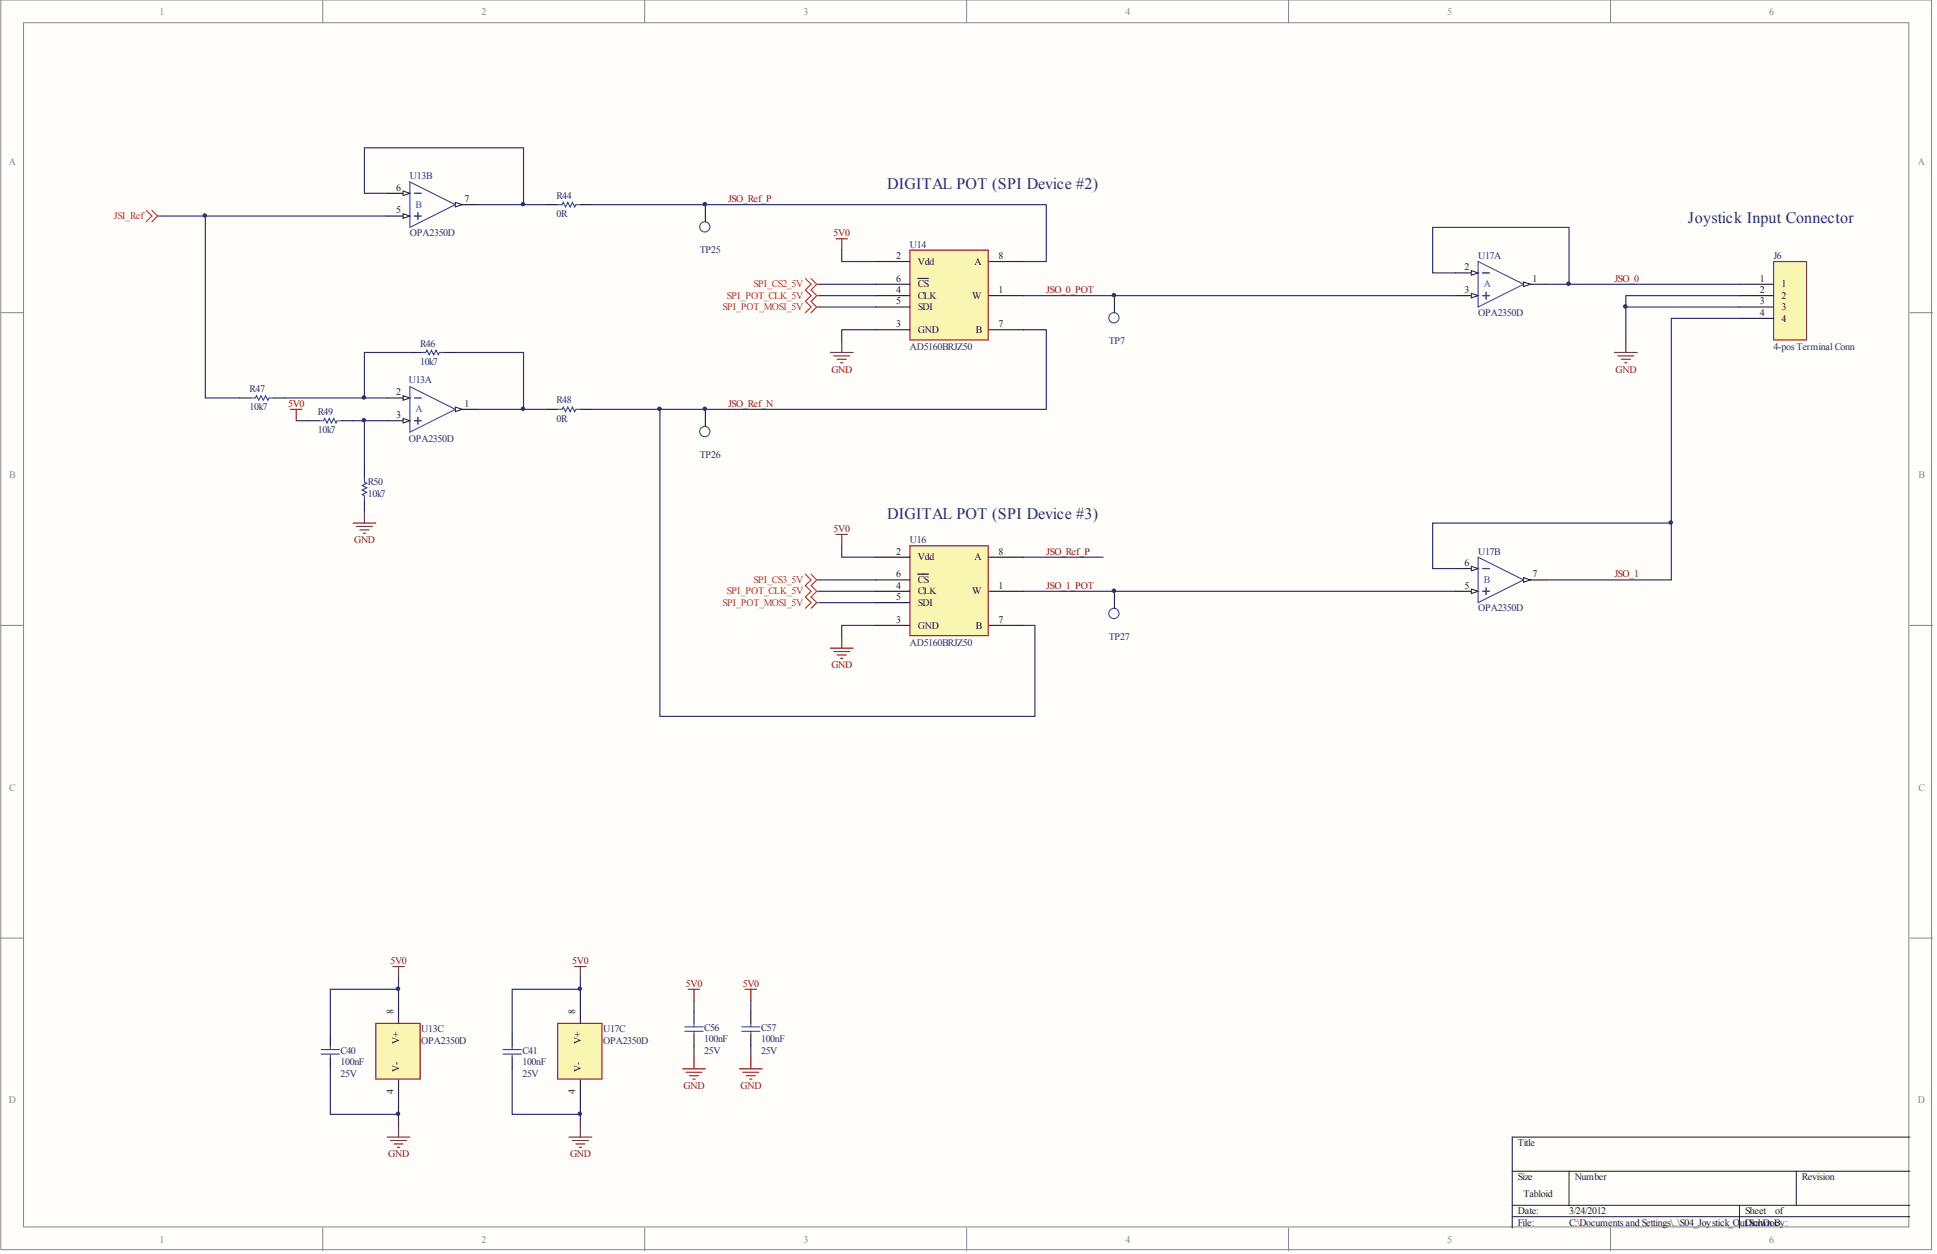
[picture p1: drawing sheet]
<svg xmlns="http://www.w3.org/2000/svg" width="432mm" height="279mm" viewBox="0 0 432 279" stroke-linecap="round" stroke-linejoin="round" font-family="sans-serif">
<path d="M.2 0h430.4v278.4h-430.4z" fill="#fefdf9"/>
<path d="M.2 0h430.4v278.4h-430.4z" fill="none" stroke="#85878d" stroke-width=".22"/>
<path d="M5.2 5.1h420.3v268.3h-420.3z" fill="#fefdf9"/>
<g fill="none" stroke="#85878d" stroke-width=".22">
<path d="M5.2 5.1h420.3v268.3h-420.3zM71.9 0v5.1M143.7 0v5.1M215.5 0v5.1M287.2 0v5.1M359 0v5.1M.2 69.7h5M425.8 69.7h5M.2 139.3h5M425.8 139.3h5M.2 209h5M425.8 209h5"/>
<path d="M71.9 273.6v5.1M143.7 273.6v5.1M215.5 273.6v5.1M287.2 273.6v5.1M359 273.6v5.1"/>
</g>
<path d="M425.8 253.4h-88.7v20.2M337.1 261h88.7M337.1 268.6h88.7M337.1 271.1h88.7M349.8 261v7.6M387.8 268.6v5M400.4 261v7.6" fill="none" stroke="#231f20" stroke-width=".22"/>
<path d="M32.6 46.9l1.3 1.2-1.3 1.3M33.9 46.9l1.2 1.2M35.1 48.1l-1.2 1.3M35.1 48.1h.5" fill="none" stroke="#ee1f23" stroke-width=".25"/>
<path d="M324.4 131.7h5.1" fill="none" stroke="#231f20" stroke-width=".25"/>
<path d="M328 131.2l1.5 .5-1.5 .6z" fill="#fefdf9"/>
<path d="M328 131.2l1.5 .5-1.5 .6z" fill="none" stroke="#231f20" stroke-width=".22"/>
<path d="M324.4 126.7h5.1" fill="none" stroke="#231f20" stroke-width=".25"/>
<path d="M328 126.2l1.5 .5-1.5 .5z" fill="#fefdf9"/>
<path d="M328 126.2l1.5 .5-1.5 .5z" fill="none" stroke="#231f20" stroke-width=".22"/>
<path d="M339.6 129.2h5.1" fill="none" stroke="#231f20" stroke-width=".25"/>
<path d="M339.6 128.7l1.6 .5-1.6 .5z" fill="#fefdf9"/>
<path d="M339.6 128.7l1.6 .5-1.6 .5z" fill="none" stroke="#231f20" stroke-width=".22"/>
<path d="M329.5 124.1l10.1 5.1-10.1 5.1zM330.5 126.7h1.5M330.5 131.7h1.5M331.3 131v1.5M71.6 233.8h4.1M71.6 234.9h4.1M73.6 233.1v.7M73.6 234.9v.7" fill="none" stroke="#3153a4" stroke-width=".25"/>
<path d="M87.6 215.4h2.5M88.8 215.4v2.5M86.3 253.4h5.1M87.1 254.1h3.5M87.8 254.9h2.1M88.6 255.6h.5M88.8 250.8v2.6" fill="none" stroke="#7d1315" stroke-width=".25"/>
<path d="M86.3 93.7h5.1M73.6 230.6v2.5M73.6 235.6v2.6" fill="none" stroke="#231f20" stroke-width=".25"/>
<path d="M88.8 217.9v2.5h-15.2v10.2M73.6 238.2v10.1h15.2v2.5" fill="none" stroke="#272872" stroke-width=".25"/>
<path d="M89.9 93.2l1.5 .5-1.5 .5z" fill="#fefdf9"/>
<path d="M89.9 93.2l1.5 .5-1.5 .5z" fill="none" stroke="#231f20" stroke-width=".22"/>
<path d="M86.3 88.7h5.1" fill="none" stroke="#231f20" stroke-width=".25"/>
<path d="M89.9 88.2l1.5 .5-1.5 .5z" fill="#fefdf9"/>
<path d="M89.9 88.2l1.5 .5-1.5 .5z" fill="none" stroke="#231f20" stroke-width=".22"/>
<path d="M101.5 91.2h5.1" fill="none" stroke="#231f20" stroke-width=".25"/>
<path d="M101.5 90.7l1.5 .5-1.5 .5z" fill="#fefdf9"/>
<path d="M101.5 90.7l1.5 .5-1.5 .5z" fill="none" stroke="#231f20" stroke-width=".22"/>
<path d="M91.4 86.1l10.1 5.1-10.1 5.1zM92.4 88.7h1.5M92.4 93.7h1.5M93.1 93v1.5" fill="none" stroke="#3153a4" stroke-width=".25"/>
<g fill="#231f20">
<path d="M88.8 220.3l.2 .1v7.6l-.2 .1-.1-.1z"/>
<path d="M88.8 240.6l.2 .1v7.6l-.2 .1-.1-.1z"/>
</g>
<g fill="#f9f6b2">
<path d="M87.5 231.1h1.5v1.5h-1.5z"/>
<path d="M87.7 229.9h1.1v1.1h-1.1z"/>
<path d="M87.5 237.3h1.5v1.6h-1.5z"/>
<path d="M88.4 236.7h.2v.6h-.2z"/>
<path d="M83.9 228.1h9.6v12.2h-9.6zM87.5 237.3v1.6h1.5v-1.6zM88.4 236.7v.6h.2v-.6zM87.5 231.1v1.5h1.5v-1.5zM87.7 229.9v1.1h1.1v-1.1z"/>
</g>
<path d="M83.6 227.9h5.1l.1 .2 .2-.2h4.8v12.7h-10.2zM83.9 228.1v12.2h9.6v-12.2zM83.8 228h.1z" fill="#7d1315"/>
<path d="M88.7 227.9h.3l-.1 .2h-.1z" fill="#231f20"/>
<path d="M35.6 48.1h50.7M45.8 48.1v40.6h7.6M86.3 43.1h-5.1v-10.2h35.5v12.7h-10.1M187.6 55.7v2.6h7.6M91.4 78.5h-10.2v10.2M101.5 78.5h15.2v12.7h-10.1M195.2 73.5h-7.6v2.5M63.5 88.7h22.8M66 93.7h2.6M187.6 121.6v2.5h7.6M195.2 139.3h-7.6v2.6" fill="none" stroke="#272872" stroke-width=".25"/>
<path d="M91.4 78.5h2.5M99 78.5h2.5M53.4 88.7h2.5M61 88.7h2.5M68.6 93.7h2.5M76.2 93.7h2.5M81.2 103.9v2.5M81.2 111.5v2.5" fill="none" stroke="#231f20" stroke-width=".25"/>
<path d="M93.9 78.5h1l.3-.5 .5 1 .5-1 .5 1 .5-1 .5 1 .3-.5h1M55.9 88.7h1l.3-.5 .5 1 .5-1 .5 1 .5-1 .5 1 .3-.5h1M71.1 93.7h1l.3-.5 .5 1 .5-1 .5 1 .5-1 .5 1 .3-.5h1M81.2 106.4v1l.5 .3-1 .5 1 .5-1 .5 1 .5-1 .5 .5 .3v1" fill="none" stroke="#3153a4" stroke-width=".25"/>
<g fill="none" stroke="#7d1315" stroke-width=".25">
<path d="M186.4 53.2h2.5M187.6 53.2v2.5M185.1 78.5h5.1M185.9 79.3h3.5M187.6 76v2.5M64.8 91.2h2.5M66 91.2v2.5M186.6 80.1h2.1M187.4 80.8h.5M78.7 116.5h5.1M79.5 117.3h3.5M80.2 118.1h2.1"/>
<path d="M81 118.8h.5M81.2 114v2.5M186.4 119.1h2.5M187.6 119.1v2.5M185.1 144.4h5.1M185.9 145.2h3.5M186.6 145.9h2.1M187.4 146.7h.5M187.6 141.9v2.5"/>
</g>
<path d="M147 91.1l.2 .1v68.3h83.4v-20h-2.4l-.2-.2 .2-.1h2.6v20.5h-83.8z" fill="#272872"/>
<path d="M182.6 63.3h12.6M182.6 65.9h12.6M182.6 68.4h12.6M182.6 129.2h12.6M182.6 131.7h12.6M182.6 134.3h12.6M228.2 124.1h17.7" fill="none" stroke="#272872" stroke-width=".25"/>
<g fill="none" stroke="#ee1f23" stroke-width=".25">
<path d="M179.5 62.1l1.3 1.2-1.3 1.3 1.3 1.3-1.3 1.2 1.3 1.3-1.3 1.3M180.8 62.1l1.3 1.2M182.1 63.3l-1.3 1.3 1.3 1.3M182.1 63.3h.5M182.1 65.9l-1.3 1.2 1.3 1.3M182.1 65.9h.5M182.1 68.4l-1.3 1.3M182.1 68.4h.5M179.5 127.9l1.3 1.3-1.3 1.3 1.3 1.2-1.3 1.3 1.3 1.3-1.3 1.2M180.8 127.9l1.3 1.3M182.1 129.2l-1.3 1.3 1.3 1.2M182.1 129.2h.5"/>
<path d="M182.1 131.7l-1.3 1.3 1.3 1.3M182.1 131.7h.5M182.1 134.3l-1.3 1.2M182.1 134.3h.5"/>
</g>
<path d="M86.3 48.1h5.1" fill="none" stroke="#231f20" stroke-width=".25"/>
<path d="M89.9 47.6l1.5 .5-1.5 .5z" fill="#fefdf9"/>
<path d="M89.9 47.6l1.5 .5-1.5 .5z" fill="none" stroke="#231f20" stroke-width=".22"/>
<path d="M86.3 43.1h5.1" fill="none" stroke="#231f20" stroke-width=".25"/>
<path d="M89.9 42.6l1.5 .5-1.5 .5z" fill="#fefdf9"/>
<path d="M89.9 42.6l1.5 .5-1.5 .5z" fill="none" stroke="#231f20" stroke-width=".22"/>
<path d="M101.5 45.6h5.1" fill="none" stroke="#231f20" stroke-width=".25"/>
<path d="M101.5 45.1l1.5 .5-1.5 .5z" fill="#fefdf9"/>
<path d="M101.5 45.1l1.5 .5-1.5 .5z" fill="none" stroke="#231f20" stroke-width=".22"/>
<path d="M91.4 40.5l10.1 5.1-10.1 5.1zM92.4 43.1h1.5M92.4 48.1h1.5M93.1 47.4v1.5" fill="none" stroke="#3153a4" stroke-width=".25"/>
<path d="M324.4 65.9h5.1" fill="none" stroke="#231f20" stroke-width=".25"/>
<path d="M328 65.4l1.5 .5-1.5 .5z" fill="#fefdf9"/>
<path d="M328 65.4l1.5 .5-1.5 .5z" fill="none" stroke="#231f20" stroke-width=".22"/>
<path d="M324.4 60.8h5.1" fill="none" stroke="#231f20" stroke-width=".25"/>
<path d="M328 60.3l1.5 .5-1.5 .5z" fill="#fefdf9"/>
<path d="M328 60.3l1.5 .5-1.5 .5z" fill="none" stroke="#231f20" stroke-width=".22"/>
<path d="M339.6 63.3h5.1" fill="none" stroke="#231f20" stroke-width=".25"/>
<path d="M339.6 62.8l1.6 .5-1.6 .5z" fill="#fefdf9"/>
<path d="M339.6 62.8l1.6 .5-1.6 .5z" fill="none" stroke="#231f20" stroke-width=".22"/>
<path d="M329.5 58.3l10.1 5-10.1 5.1zM330.5 60.8h1.5M330.5 65.9h1.5M331.3 65.1v1.5" fill="none" stroke="#3153a4" stroke-width=".25"/>
<path d="M324.4 60.8h-5v-10.1h30.4v12.6h-5.1M324.4 126.7h-5v-10.2h53.2v12.7h-27.9" fill="none" stroke="#272872" stroke-width=".25"/>
<g fill="#231f20">
<path d="M129.3 220.3l.2 .1v7.6l-.1 .1-.2-.1z"/>
<path d="M129.3 240.6l.2 .1v7.6l-.1 .1-.2-.1z"/>
</g>
<g fill="#f9f6b2">
<path d="M128.1 231.1h1.4v1.5h-1.4z"/>
<path d="M128.2 229.9h1.2v1.1h-1.2z"/>
<path d="M128.1 237.3h1.4v1.6h-1.4z"/>
<path d="M128.9 236.7h.2v.6h-.2z"/>
<path d="M124.4 228.1h9.7v12.2h-9.7zM128.1 237.3v1.6h1.4v-1.6zM128.9 236.7v.6h.2v-.6zM128.1 231.1v1.5h1.4v-1.5zM128.2 229.9v1.1h1.2v-1.1z"/>
</g>
<path d="M124.2 227.9h5l.2 .2 .1-.2h4.8v12.7h-10.1zM124.4 228.1v12.2h9.7v-12.2zM124.3 228h.1z" fill="#7d1315"/>
<path d="M129.2 227.9h.3v.2h-.2z" fill="#231f20"/>
<path d="M128.1 215.4h2.5M129.4 215.4v2.5M126.8 253.4h5.1M127.6 254.1h3.5M128.4 254.9h2M129.1 255.6h.5M129.4 250.8v2.6" fill="none" stroke="#7d1315" stroke-width=".25"/>
<path d="M114.2 230.6v2.5M114.2 235.6v2.6" fill="none" stroke="#231f20" stroke-width=".25"/>
<path d="M112.1 233.8h4.1M112.1 234.9h4.1M114.2 233.1v.7M114.2 234.9v.7" fill="none" stroke="#3153a4" stroke-width=".25"/>
<path d="M129.4 217.9v2.5h-15.2v10.2M114.2 238.2v10.1h15.2v2.5" fill="none" stroke="#272872" stroke-width=".25"/>
<g fill="#231f20">
<path d="M387.7 63.2h7.7l.1 .1-.1 .2h-7.6z"/>
<path d="M387.7 65.8l7.7-.1 .1 .2-.1 .1h-7.6z"/>
<path d="M387.7 68.3h7.7l.1 .1-.1 .1h-7.6z"/>
<path d="M387.7 70.8h7.7l.1 .1-.1 .2h-7.6z"/>
</g>
<g fill="#f9f6b2">
<path d="M397.4 62.5h.6v1.5h-.6z"/>
<path d="M397.2 65.1h1v1.5h-1z"/>
<path d="M397.2 67.6h.9v1.5h-.9z"/>
<path d="M397.2 70.1h1v1.5h-1z"/>
<path d="M395.5 58.4h7.1v17.2h-7.1zM397.2 70.1v1.5h1v-1.5zM397.2 67.6v1.5h.9v-1.5zM397.2 65.1v1.5h1v-1.5zM397.4 62.5v1.5h.6v-1.5z"/>
</g>
<path d="M395.2 58.1h7.6v17.8h-7.6v-4.8l.3-.2-.3-.1v-2.3l.3-.1-.3-.1v-2.3l.3-.1-.3-.2v-2.2l.3-.2-.3-.1zM395.5 58.4v17.2h7.1v-17.2zM395.4 58.3h.1z" fill="#7d1315"/>
<g fill="#231f20">
<path d="M395.2 63.2h.3v.2l-.3 .1z"/>
<path d="M395.2 65.7l.3 .1v.2h-.3z"/>
<path d="M395.2 68.3h.3v.2h-.3z"/>
<path d="M395.2 70.8h.3v.2l-.3 .1z"/>
</g>
<path d="M349.8 63.3h38M387.8 68.4h-25.4v7.6M387.8 65.9h-25.4v2.5" fill="none" stroke="#272872" stroke-width=".25"/>
<path d="M359.9 78.5h5.1M360.7 79.3h3.5M362.4 76v2.5M361.4 80.1h2.1M362.2 80.8h.5" fill="none" stroke="#7d1315" stroke-width=".25"/>
<path d="M157.2 45.5l.2 .1v3.8l-.2 .1-.1-.1z" fill="#231f20"/>
<circle cx="157.1" cy="50.5" r="1.01" fill="#fefdf9"/>
<path d="M156.1 49.8l.6-.5h.4l.1 .2 .2-.1a.84 .84 0 0 1 .9 .8 1.27 1.27 0 0 1-1.4 1.6 1.27 1.27 0 0 1-.8-2zM156.1 50.5a1.01 1.01 0 0 0 2 0 1.01 1.01 0 0 0-2 0z" fill="#3451a3"/>
<g fill="#231f20">
<path d="M157.1 49.3h.3l-.1 .2h-.1z"/>
<path d="M157.2 91.1l.2 .1v3.8l-.2 .1-.1-.1z"/>
</g>
<circle cx="157.1" cy="96.1" r="1.01" fill="#fefdf9"/>
<path d="M156.1 95.4l.6-.5h.4l.1 .2 .2-.1a.84 .84 0 0 1 .9 .8 1.27 1.27 0 0 1-1.4 1.6 1.27 1.27 0 0 1-.8-2zM156.1 96.1a1.01 1.01 0 0 0 2 0 1.01 1.01 0 0 0-2 0z" fill="#3451a3"/>
<g fill="#231f20">
<path d="M157.1 94.9h.3l-.1 .2h-.1z"/>
<path d="M248.4 131.7h.2v3.8l-.2 .2-.1-.2z"/>
</g>
<circle cx="248.3" cy="136.7" r="1.01" fill="#fefdf9"/>
<path d="M247.6 135.7l.7-.3 .1 .2 .2-.1a.83 .83 0 0 1 .9 .8 1.27 1.27 0 0 1-1.6 1.6 1.27 1.27 0 0 1-.3-2.2zM247.3 136.7a1.01 1.01 0 0 0 2 0 1.01 1.01 0 0 0-2 0z" fill="#3451a3"/>
<path d="M248.3 135.4h.3l-.1 .2h-.1z" fill="#231f20"/>
<path d="M121.8 45.6h2.5M129.4 45.6h2.5M121.8 91.2h2.5M129.4 91.2h2.5" fill="none" stroke="#231f20" stroke-width=".25"/>
<path d="M124.3 45.6h1l.3-.5 .5 1 .5-1 .5 1 .5-1 .5 1 .3-.5h1M124.3 91.2h1l.3-.5 .5 1 .5-1 .5 1 .5-1 .5 1 .3-.5h1" fill="none" stroke="#3153a4" stroke-width=".25"/>
<path d="M116.7 45.6h5.1M131.9 45.6h101.3v12.7h-5M228.2 73.5h5v17.7h-101.3M116.7 91.2h5.1" fill="none" stroke="#272872" stroke-width=".25"/>
<g fill="#231f20">
<path d="M220.5 65.8l7.7-.1 .1 .2-.1 .1h-7.6z"/>
<path d="M195.2 58.2l7.6-.1 .2 .2-.2 .1h-7.6z"/>
<path d="M195.2 73.4l7.6-.1 .2 .2-.2 .1h-7.6z"/>
<path d="M195.2 65.8l7.6-.1 .2 .2-.2 .1h-7.6z"/>
<path d="M195.2 68.3h7.6l.2 .1-.2 .1h-7.6z"/>
<path d="M195.2 63.2h7.6l.2 .1-.2 .2h-7.6z"/>
<path d="M204.5 62l1.4-.1 .1 .1-.1 .2h-1.3z"/>
<path d="M205.8 62l1.1-.1 .1 .1-.1 .2h-1z"/>
<path d="M220.5 73.4l7.7-.1 .1 .2-.1 .1h-7.6z"/>
<path d="M220.5 58.2l7.7-.1 .1 .2-.1 .1h-7.6z"/>
</g>
<g fill="#f9f6b2">
<path d="M216.8 65.1h2v1.5h-2z"/>
<path d="M204.6 57.5h1.6v1.5h-1.6z"/>
<path d="M206.2 57.4h1.1v1.6h-1.1z"/>
<path d="M207.2 57.4h1.1v1.6h-1.1z"/>
<path d="M207.2 57.4l.1 1.6z"/>
<path d="M203 55.9h17.2v19.7h-17.2zM204.7 72.7v1.5h3v-1.5zM217.5 72.7v1.5h1.4v-1.5zM207.7 72.7v1.5h1.5v-1.5zM204.8 67.6v1.5h2.4v-1.5zM207.2 67.6v1.5h.7v-1.5zM216.8 65.1v1.5h2v-1.5zM204.7 65.1v1.5h4.1v-1.5zM206 62.5v1.6h1v-1.6zM204.7 62.5v1.6h1.3v-1.6zM204.5 62l.1 .2h2.3l.1-.2-.1-.1zM204.6 57.5v1.5h1.6v-1.5zM206.2 57.4v1.6h2.1v-1.6zM217.3 57.5v1.5h1.5v-1.5z"/>
</g>
<path d="M207.2 57.4l.1 1.6z" fill="#231f20"/>
<g fill="#f9f6b2">
<path d="M204.7 72.7h1.5v1.5h-1.5z"/>
<path d="M206.2 72.7h1.5v1.5h-1.5z"/>
<path d="M206.1 72.7l.1 1.5z"/>
</g>
<path d="M206.1 72.7l.1 1.5z" fill="#231f20"/>
<g fill="#f9f6b2">
<path d="M207.7 72.7h1.5v1.5h-1.5z"/>
<path d="M204.7 65.1h1.3v1.5h-1.3z"/>
<path d="M206 65.1h1.2v1.5h-1.2z"/>
<path d="M206 65.1v1.5z"/>
</g>
<path d="M206 65.1v1.5z" fill="#231f20"/>
<g fill="#f9f6b2">
<path d="M207.2 65.1h1.6v1.5h-1.6z"/>
<path d="M207.2 65.1v1.5z"/>
</g>
<path d="M207.2 65.1v1.5z" fill="#231f20"/>
<g fill="#f9f6b2">
<path d="M204.8 67.6h.9v1.5h-.9z"/>
<path d="M205.7 67.6h1.5v1.5h-1.5z"/>
<path d="M205.7 67.6v1.5z"/>
</g>
<path d="M205.7 67.6v1.5z" fill="#231f20"/>
<path d="M207.2 67.6h.7v1.5h-.7z" fill="#f9f6b2"/>
<g fill="#231f20">
<path d="M204.5 62l1.4-.1-.1 .1 .1 .2h-1.3z"/>
<path d="M205.8 62l1.1-.1 .1 .1-.1 .2h-1z"/>
</g>
<g fill="#f9f6b2">
<path d="M204.7 62.5h1.3v1.6h-1.3z"/>
<path d="M206 62.5h1v1.6h-1z"/>
<path d="M217.5 72.7h1.4v1.5h-1.4z"/>
<path d="M217.3 57.5h1.5v1.5h-1.5z"/>
</g>
<path d="M202.7 55.6h17.7v20.3h-17.7v-2.3l.3-.1-.3-.2v-4.8l.3-.1-.3-.1v-2.3l.3-.1-.3-.2v-2.2l.3-.2-.3-.1v-4.8l.3-.1-.3-.2zM203 55.9v19.7h17.2v-19.7zM202.8 55.7h.2z" fill="#7d1315"/>
<g fill="#231f20">
<path d="M202.7 58.1l.2 .1v.2h-.2z"/>
<path d="M202.7 73.3l.2 .1v.2h-.2z"/>
<path d="M202.7 65.7l.2 .1v.2h-.2z"/>
<path d="M202.7 68.3h.2v.2h-.2z"/>
<path d="M202.7 63.2h.2v.2l-.2 .1z"/>
<path d="M220.5 131.7l7.7-.1 .1 .1-.1 .2h-7.6z"/>
<path d="M195.2 124.1l7.6-.1 .2 .1-.2 .2h-7.6z"/>
<path d="M195.2 139.3l7.6-.1 .2 .1-.2 .2h-7.6z"/>
<path d="M195.2 131.7l7.6-.1 .2 .1-.2 .2h-7.6z"/>
<path d="M195.2 134.2h7.6l.2 .1-.2 .1h-7.6z"/>
<path d="M195.2 129.1h7.6l.2 .1-.2 .1h-7.6z"/>
<path d="M204.5 127.8h1.4l.1 .1-.1 .1h-1.3z"/>
<path d="M205.8 127.8h1.1l.1 .1-.1 .1h-1z"/>
<path d="M220.5 139.3l7.7-.1 .1 .1-.1 .2h-7.6z"/>
<path d="M220.5 124.1l7.7-.1 .1 .1-.1 .2h-7.6z"/>
</g>
<g fill="#f9f6b2">
<path d="M216.8 131h2v1.5h-2z"/>
<path d="M204.6 123.4h1.6v1.5h-1.6z"/>
<path d="M206.2 123.3h1.1v1.6h-1.1z"/>
<path d="M207.2 123.3h1.1v1.6h-1.1z"/>
<path d="M207.2 123.3l.1 1.6z"/>
<path d="M203 121.7h17.2v19.8h-17.2zM204.7 138.5v1.6h3v-1.5zM217.5 138.6v1.4h1.4v-1.4zM207.7 138.6v1.4h1.5v-1.4zM204.8 133.5v1.5h2.4v-1.5zM207.2 133.5v1.5h.7v-1.5zM216.8 131v1.5h2v-1.5zM204.7 130.9v1.6l4.1-.1v-1.4zM206 128.4v1.5h1v-1.5zM204.7 128.4v1.5h1.3v-1.5zM204.5 127.8l.1 .2h2.3l.1-.1-.1-.1zM204.6 123.4v1.5h1.6v-1.5zM206.2 123.3v1.6h2.1v-1.6zM217.3 123.3v1.5h1.5v-1.5z"/>
</g>
<path d="M207.2 123.3l.1 1.6z" fill="#231f20"/>
<g fill="#f9f6b2">
<path d="M204.7 138.5h1.5v1.6h-1.5z"/>
<path d="M206.2 138.6h1.5v1.5h-1.5z"/>
<path d="M206.1 138.6l.1 1.5z"/>
</g>
<path d="M206.1 138.6l.1 1.5z" fill="#231f20"/>
<g fill="#f9f6b2">
<path d="M207.7 138.6h1.5v1.4h-1.5z"/>
<path d="M204.7 130.9h1.3v1.6h-1.3z"/>
<path d="M206 131h1.2v1.4h-1.2z"/>
<path d="M206 131v1.4z"/>
</g>
<path d="M206 131v1.4z" fill="#231f20"/>
<g fill="#f9f6b2">
<path d="M207.2 131h1.6v1.4h-1.6z"/>
<path d="M207.2 131v1.4z"/>
</g>
<path d="M207.2 131v1.4z" fill="#231f20"/>
<g fill="#f9f6b2">
<path d="M204.8 133.5h.9v1.5h-.9z"/>
<path d="M205.7 133.5h1.5v1.5h-1.5z"/>
<path d="M205.7 133.5v1.5z"/>
</g>
<path d="M205.7 133.5v1.5z" fill="#231f20"/>
<path d="M207.2 133.5h.7v1.5h-.7z" fill="#f9f6b2"/>
<g fill="#231f20">
<path d="M204.5 127.8h1.4l-.1 .1 .1 .1h-1.3z"/>
<path d="M205.8 127.8h1.1l.1 .1-.1 .1h-1z"/>
</g>
<g fill="#f9f6b2">
<path d="M204.7 128.4h1.3v1.5h-1.3z"/>
<path d="M206 128.4h1v1.5h-1z"/>
<path d="M217.5 138.6h1.4v1.4h-1.4z"/>
<path d="M217.3 123.3h1.5v1.5h-1.5z"/>
</g>
<path d="M202.7 121.5h17.7v20.3h-17.7v-2.3l.3-.2-.3-.1v-4.8l.3-.1-.3-.1v-2.3l.3-.2-.3-.1v-2.3l.3-.1-.3-.1v-4.8l.3-.2-.3-.1zM203 121.7v19.8h17.2v-19.8zM202.8 121.6h.2z" fill="#7d1315"/>
<g fill="#231f20">
<path d="M202.7 124l.2 .1v.1l-.2 .1z"/>
<path d="M202.7 139.2l.2 .1v.1l-.2 .1z"/>
<path d="M202.7 131.6l.2 .1v.1l-.2 .1z"/>
<path d="M202.7 134.2h.2v.2h-.2z"/>
<path d="M202.7 129.1h.2v.2h-.2z"/>
</g>
<path d="M228.2 65.9h96.2M387.8 70.9h-15.2v45.6M78.7 93.7h2.5M86.3 93.7h-5.1v10.2M228.2 131.7h96.2" fill="none" stroke="#272872" stroke-width=".25"/>
<path d="M248.4 65.8l.2 .1v3.8l-.2 .1-.1-.1z" fill="#231f20"/>
<circle cx="248.3" cy="70.8" r="1.01" fill="#fefdf9"/>
<path d="M247.3 70.1l.6-.5 .4-.1 .1 .3 .2-.1a.83 .83 0 0 1 .9 .8 1.27 1.27 0 0 1-1.4 1.6 1.27 1.27 0 0 1-.8-2zM247.3 70.8a1.01 1.01 0 0 0 2 0 1.01 1.01 0 0 0-2 0z" fill="#3451a3"/>
<path d="M248.3 69.5l.3 .1-.1 .2h-.1z" fill="#231f20"/>
<path d="M154.7 225.5v2.5M154.7 230.6v2.5M167.4 225.5v2.5M167.4 230.6v2.5" fill="none" stroke="#231f20" stroke-width=".25"/>
<path d="M152.7 228.8h4M152.7 229.8h4M154.7 228v.8M154.7 229.8v.8M165.3 228.8h4.1M165.3 229.8h4.1M167.4 228v.8M167.4 229.8v.8" fill="none" stroke="#3153a4" stroke-width=".25"/>
<g fill="none" stroke="#7d1315" stroke-width=".25">
<path d="M152.2 238.2h5M152.9 238.9h3.6M153.4 220.4h2.6M153.7 239.7h2M154.7 220.4v2.6M154.7 235.6v2.6M164.8 238.2h5.1M165.6 238.9h3.5M166.1 220.4h2.5M166.4 239.7h2M167.4 220.4v2.6M167.4 235.6v2.6"/>
<path d="M154.5 240.4h.5M167.1 240.4h.5"/>
</g>
<path d="M154.7 223v2.5M154.7 233.1v2.5M167.4 223v2.5M167.4 233.1v2.5" fill="none" stroke="#272872" stroke-width=".25"/>
<circle cx="45.6" cy="48" r=".38" fill="#272872"/>
<circle cx="45.6" cy="48" r=".38" fill="none" stroke="#272872" stroke-width=".22"/>
<circle cx="81.1" cy="93.6" r=".38" fill="#272872"/>
<circle cx="81.1" cy="93.6" r=".38" fill="none" stroke="#272872" stroke-width=".22"/>
<circle cx="81.1" cy="88.5" r=".38" fill="#272872"/>
<circle cx="81.1" cy="88.5" r=".38" fill="none" stroke="#272872" stroke-width=".22"/>
<circle cx="88.7" cy="248.2" r=".38" fill="#272872"/>
<circle cx="88.7" cy="248.2" r=".38" fill="none" stroke="#272872" stroke-width=".22"/>
<circle cx="88.7" cy="220.3" r=".38" fill="#272872"/>
<circle cx="88.7" cy="220.3" r=".38" fill="none" stroke="#272872" stroke-width=".22"/>
<circle cx="116.6" cy="91.1" r=".38" fill="#272872"/>
<circle cx="116.6" cy="91.1" r=".38" fill="none" stroke="#272872" stroke-width=".22"/>
<circle cx="116.6" cy="45.5" r=".38" fill="#272872"/>
<circle cx="116.6" cy="45.5" r=".38" fill="none" stroke="#272872" stroke-width=".22"/>
<circle cx="129.2" cy="248.2" r=".38" fill="#272872"/>
<circle cx="129.2" cy="248.2" r=".38" fill="none" stroke="#272872" stroke-width=".22"/>
<circle cx="129.2" cy="220.3" r=".38" fill="#272872"/>
<circle cx="129.2" cy="220.3" r=".38" fill="none" stroke="#272872" stroke-width=".22"/>
<circle cx="147" cy="91.1" r=".38" fill="#272872"/>
<circle cx="147" cy="91.1" r=".38" fill="none" stroke="#272872" stroke-width=".22"/>
<circle cx="157.1" cy="91.1" r=".38" fill="#272872"/>
<circle cx="157.1" cy="91.1" r=".38" fill="none" stroke="#272872" stroke-width=".22"/>
<circle cx="157.1" cy="45.5" r=".38" fill="#272872"/>
<circle cx="157.1" cy="45.5" r=".38" fill="none" stroke="#272872" stroke-width=".22"/>
<circle cx="248.3" cy="131.6" r=".38" fill="#272872"/>
<circle cx="248.3" cy="131.6" r=".38" fill="none" stroke="#272872" stroke-width=".22"/>
<circle cx="248.3" cy="65.7" r=".38" fill="#272872"/>
<circle cx="248.3" cy="65.7" r=".38" fill="none" stroke="#272872" stroke-width=".22"/>
<circle cx="349.6" cy="63.2" r=".38" fill="#272872"/>
<circle cx="349.6" cy="63.2" r=".38" fill="none" stroke="#272872" stroke-width=".22"/>
<circle cx="362.3" cy="68.3" r=".38" fill="#272872"/>
<circle cx="362.3" cy="68.3" r=".38" fill="none" stroke="#272872" stroke-width=".22"/>
<circle cx="372.4" cy="116.4" r=".38" fill="#272872"/>
<circle cx="372.4" cy="116.4" r=".38" fill="none" stroke="#272872" stroke-width=".22"/>
<g font-size="3.6" fill="#272872">
<text x="197.8" y="42.1">DIGITAL POT (SPI Device #2)</text>
<text x="376.3" y="49.7">Joystick Input Connector</text>
<text x="197.8" y="115.6">DIGITAL POT (SPI Device #3)</text>
</g>
<g font-size="2.2" fill="#85878d">
<text x="35.6" y="3.3">1</text>
<text x="107.3" y="3.3">2</text>
<text x="179.1" y="3.3">3</text>
<text x="250.9" y="3.3">4</text>
<text x="322.6" y="3.3">5</text>
<text x="394.4" y="3.3">6</text>
<text x="1.9" y="36.8">A</text>
<text x="427.5" y="36.8">A</text>
<text x="2.1" y="106.5">B</text>
<text x="427.7" y="106.5">B</text>
<text x="2.1" y="176.2">C</text>
<text x="427.7" y="176.2">C</text>
<text x="1.9" y="245.8">D</text>
<text x="427.5" y="245.8">D</text>
<text x="35.6" y="276.9">1</text>
<text x="107.3" y="276.9">2</text>
<text x="179.1" y="276.9">3</text>
<text x="250.9" y="276.9">4</text>
<text x="322.6" y="276.9">5</text>
<text x="394.4" y="276.9">6</text>
</g>
<g font-size="2.2" fill="#272872">
<text x="91.4" y="40">U13B</text>
<text x="124.1" y="44.3">R44</text>
<text x="91.4" y="52.6">OPA2350D</text>
<text x="124.1" y="48.3">0R</text>
<text x="156" y="56.4">TP25</text>
<text x="202.8" y="55.2">U14</text>
<text x="329.5" y="57.7">U17A</text>
<text x="395.4" y="57.7">J6</text>
<text x="329.5" y="70.4">OPA2350D</text>
<text x="93.7" y="77.2">R46</text>
<text x="202.8" y="78">AD5160BRJZ50</text>
<text x="247.2" y="76.7">TP7</text>
<text x="395.4" y="78">4-pos Terminal Conn</text>
<text x="93.7" y="81.3">10k7</text>
<text x="55.7" y="87.3">R47</text>
<text x="91.1" y="85.3">U13A</text>
<text x="124.1" y="89.9">R48</text>
<text x="55.7" y="91.4">10k7</text>
<text x="70.9" y="92.4">R49</text>
<text x="124.1" y="93.9">0R</text>
<text x="70.9" y="96.5">10k7</text>
<text x="91.1" y="98.5">OPA2350D</text>
<text x="156" y="102">TP26</text>
<text x="82" y="110.6">10k7</text>
<text x="82" y="108.1">R50</text>
<text x="202.8" y="121">U16</text>
<text x="329.5" y="123.6">U17B</text>
<text x="329.5" y="136.2">OPA2350D</text>
<text x="202.8" y="143.8">AD5160BRJZ50</text>
<text x="247.2" y="142.6">TP27</text>
<text x="93.9" y="230">U13C</text>
<text x="93.9" y="232.5">OPA2350D</text>
<text x="134.4" y="230">U17C</text>
<text x="134.4" y="232.5">OPA2350D</text>
<text x="157" y="229.7">C56</text>
<text x="157" y="232.3">100nF</text>
<text x="169.7" y="232.3">100nF</text>
<text x="169.7" y="229.7">C57</text>
<text x="75.9" y="237.3">100nF</text>
<text x="75.9" y="239.9">25V</text>
<text x="75.9" y="234.8">C40</text>
<text x="116.5" y="237.3">100nF</text>
<text x="116.5" y="239.9">25V</text>
<text x="116.5" y="234.8">C41</text>
<text x="157" y="234.8">25V</text>
<text x="169.7" y="234.8">25V</text>
</g>
<g font-size="2.2" fill="#231f20">
<text x="88.3" y="47.6">5</text>
<text x="88.3" y="42.5">6</text>
<text x="103.5" y="45">7</text>
<text x="199.8" y="57.7">2</text>
<text x="204.6" y="59">Vdd</text>
<text x="217.3" y="59">A</text>
<text x="222.6" y="57.7">8</text>
<text x="199.8" y="65.3">4</text>
<text x="199.8" y="62.8">6</text>
<text x="204.6" y="64">CS</text>
<text x="222.6" y="65.3">1</text>
<text x="326.4" y="65.3">3</text>
<text x="326.4" y="60.2">2</text>
<text x="341.7" y="62.8">1</text>
<text x="392.3" y="62.8">1</text>
<text x="392.3" y="65.3">2</text>
<text x="397.1" y="64">1</text>
<text x="199.8" y="67.8">5</text>
<text x="204.6" y="66.6">CLK</text>
<text x="204.6" y="69.1">SDI</text>
<text x="216.7" y="66.6">W</text>
<text x="392.3" y="67.8">3</text>
<text x="392.3" y="70.4">4</text>
<text x="397.1" y="66.6">2</text>
<text x="397.1" y="69.1">3</text>
<text x="397.1" y="71.6">4</text>
<text x="199.8" y="72.9">3</text>
<text x="204.6" y="74.2">GND</text>
<text x="217.5" y="74.2">B</text>
<text x="222.6" y="72.9">7</text>
<text x="88.3" y="88.1">2</text>
<text x="88.3" y="93.2">3</text>
<text x="103.5" y="90.6">1</text>
<text x="199.8" y="123.6">2</text>
<text x="204.6" y="124.8">Vdd</text>
<text x="217.3" y="124.8">A</text>
<text x="222.6" y="123.6">8</text>
<text x="199.8" y="131.2">4</text>
<text x="199.8" y="128.6">6</text>
<text x="204.6" y="129.9">CS</text>
<text x="222.6" y="131.2">1</text>
<text x="326.4" y="131.2">5</text>
<text x="326.4" y="126.1">6</text>
<text x="341.7" y="128.6">7</text>
<text x="199.8" y="133.7">5</text>
<text x="204.6" y="132.4">CLK</text>
<text x="204.6" y="135">SDI</text>
<text x="216.7" y="132.4">W</text>
<text x="199.8" y="138.8">3</text>
<text x="204.6" y="140">GND</text>
<text x="217.5" y="140">B</text>
<text x="222.6" y="138.8">7</text>
<text x="87.7" y="226" transform="rotate(-90 87.7 226)">8</text>
<text x="128.2" y="226" transform="rotate(-90 128.2 226)">8</text>
<text x="89" y="232.6" transform="rotate(-90 89 232.6)">V+</text>
<text x="129.5" y="232.6" transform="rotate(-90 129.5 232.6)">V+</text>
<text x="89" y="238.9" transform="rotate(-90 89 238.9)">V-</text>
<text x="129.5" y="238.9" transform="rotate(-90 129.5 238.9)">V-</text>
<text x="87.7" y="243.8" transform="rotate(-90 87.7 243.8)">4</text>
<text x="128.2" y="243.8" transform="rotate(-90 128.2 243.8)">4</text>
<text x="338.4" y="255.3">Title</text>
<text x="338.4" y="262.9">Size</text>
<text x="351" y="262.9">Number</text>
<text x="401.7" y="262.9">Revision</text>
<text x="339.6" y="266.7">Tabloid</text>
<text x="338.4" y="270.5">Date:</text>
<text x="338.4" y="273.1">File:</text>
<text x="349.8" y="270.5">3/24/2012</text>
<text x="349.8" y="273.1">C:\Documents and Settings\..\S04_Joystick_Out.Drawn By:</text>
<text x="389" y="270.5">Sheet</text>
<text x="389.9" y="273.1">SchDoc</text>
<text x="395.7" y="270.5">of</text>
</g>
<g font-size="2.2" fill="#3153a4">
<text x="92.6" y="46.3">B</text>
<text x="330.8" y="64">A</text>
<text x="92.6" y="91.9">A</text>
<text x="330.8" y="129.9">B</text>
</g>
<g font-size="2.2" fill="#7d1315">
<text x="162.3" y="45">JSO_Ref_P</text>
<text x="185.8" y="52.6">5V0</text>
<text x="233.2" y="65.3">JSO_0_POT</text>
<text x="359.9" y="62.8">JSO_0</text>
<text x="185.3" y="83.1">GND</text>
<text x="360.1" y="83.1">GND</text>
<text x="64.2" y="90.6">5V0</text>
<text x="162.3" y="90.6">JSO_Ref_N</text>
<text x="185.8" y="118.5">5V0</text>
<text x="78.9" y="121.1">GND</text>
<text x="233.2" y="123.6">JSO_Ref_P</text>
<text x="233.2" y="131.2">JSO_1_POT</text>
<text x="359.9" y="128.6">JSO_1</text>
<text x="185.3" y="148.9">GND</text>
<text x="87" y="214.8">5V0</text>
<text x="127.6" y="214.8">5V0</text>
<text x="152.9" y="219.8">5V0</text>
<text x="165.6" y="219.8">5V0</text>
<text x="152.4" y="242.7">GND</text>
<text x="165.1" y="242.7">GND</text>
<text x="86.5" y="257.9">GND</text>
<text x="127.1" y="257.9">GND</text>
</g>
<g font-size="2.2" fill="#ee1f23">
<text x="25.4" y="48.8">JSI_Ref</text>
<text x="168" y="64">SPI_CS2_5V</text>
<text x="161" y="69.1">SPI_POT_MOSI_5V</text>
<text x="162.1" y="66.6">SPI_POT_CLK_5V</text>
<text x="168" y="129.9">SPI_CS3_5V</text>
<text x="161" y="135">SPI_POT_MOSI_5V</text>
<text x="162.1" y="132.4">SPI_POT_CLK_5V</text>
</g>
</svg>
